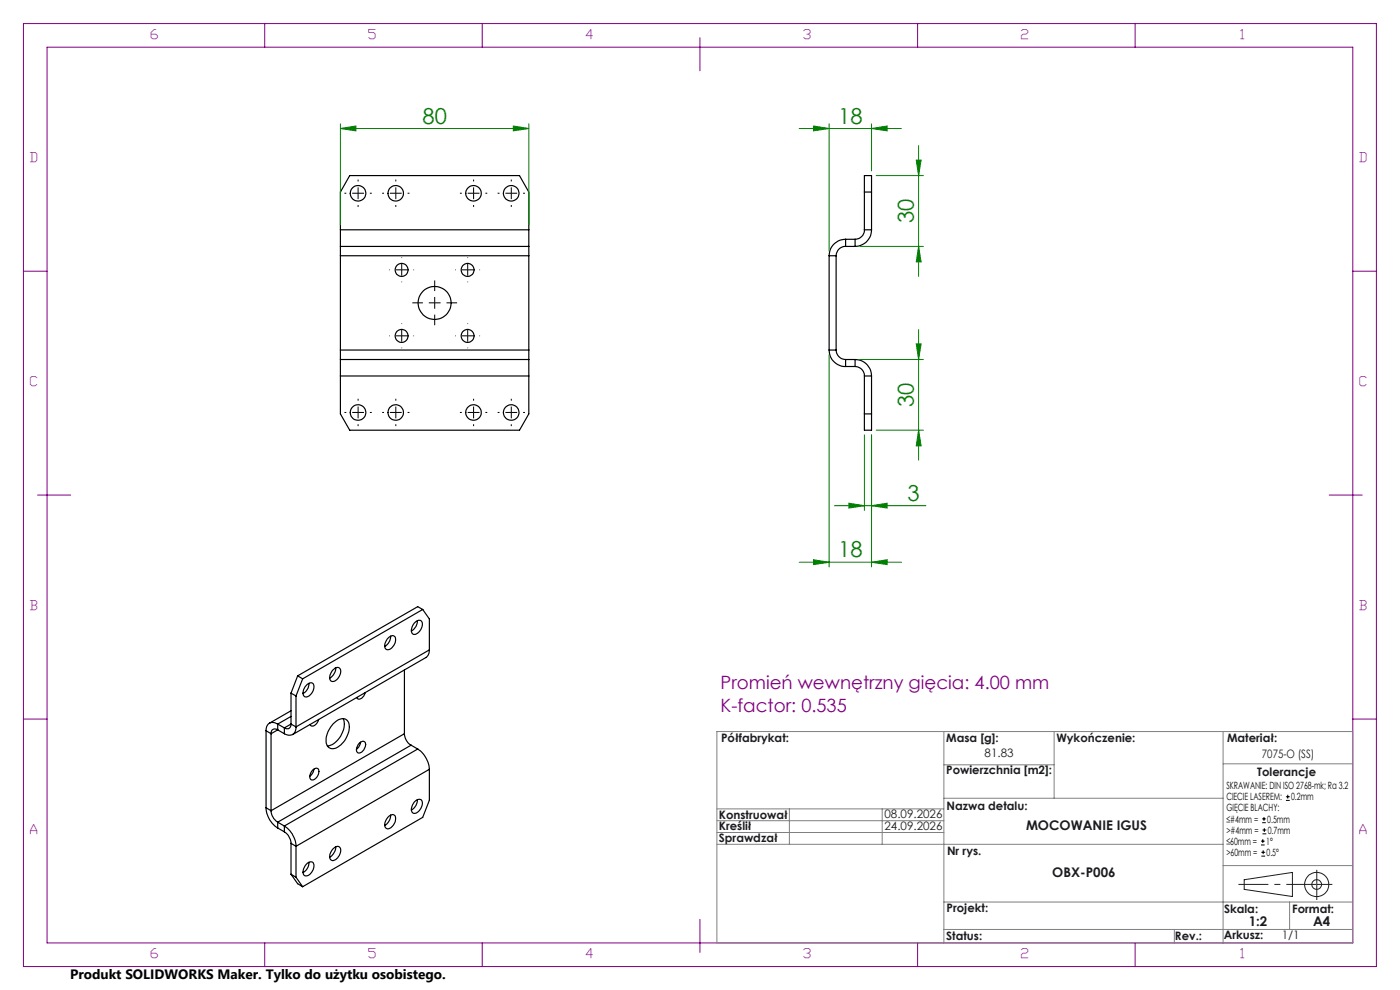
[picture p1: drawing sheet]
<svg xmlns="http://www.w3.org/2000/svg" width="297mm" height="210mm" viewBox="0 0 297 210" stroke-linecap="round" stroke-linejoin="round" font-family="sans-serif">
<g fill="none" stroke="#000" stroke-width=".25">
<path d="M72.2 48.7v3.6M72.2 52.3v1.9M72.2 48.7v-8l2-3.5h36l2 3.5v8M72.2 54.2v20.1M72.2 48.7h40M72.2 52.3h40M72.2 54.2h40M112.2 48.7v3.6M112.2 52.3v1.9M112.2 54.2v20.1M175.9 54.2h1.5M175.9 54.2v20.1"/>
<path d="M177.4 54.2v20.1M179.4 52.3a1.99 1.99 0 0 0-2 1.9M179.4 50.8a3.5 3.5 0 0 0-3.5 3.4M179.4 52.3h2M179.4 50.8v1.5M179.4 50.8h2M181.4 50.8v1.5M183.4 48.7a1.99 1.99 0 0 1-2 2.1M183.4 48.7h1.5M183.4 48.7v-11.5h1.5v11.5M183.4 40.7h1.5M184.9 48.7a3.5 3.5 0 0 1-3.5 3.6"/>
<path d="M72.2 76.3v3.5M72.2 74.3v2M72.2 79.8h40M72.2 79.8v8l2 3.5h36l2-3.5v-8M72.2 76.3h40M72.2 74.3h40M112.2 76.3v3.5M112.2 74.3v2M175.9 74.3a3.5 3.5 0 0 0 3.5 3.4M175.9 74.3h1.5M177.4 74.3a2.05 2.05 0 0 0 2 2M179.4 76.3h2"/>
<path d="M179.4 76.3v1.4M179.4 77.7h2M181.4 76.3a3.5 3.5 0 0 1 3.5 3.5M181.4 77.7a1.99 1.99 0 0 1 2 2.1M181.4 76.3v1.4M183.4 79.8h1.5M183.4 79.8v11.5h1.5v-11.5M183.4 87.8h1.5M82.2 135.5a1.02 1.02 0 0 1 1.7-.3 2.18 2.18 0 0 1-1.7 2.6 1.14 1.14 0 0 1-.3-1.8zM82.9 134.9a2.49 2.49 0 0 1-1.3 2.2M88 132.1a.85 .85 0 0 1 .9-.5 .85 .85 0 0 1 .7 .7 2.07 2.07 0 0 1-1.9 2.2 1.71 1.71 0 0 1 .3-2.4zM88.5 131.7a2.49 2.49 0 0 1-1.2 2.2"/>
<path d="M89.7 129.3l1.4 2v6.6M89.7 129.3l-25.5 14.7M89.7 129.3l-1.1-.6-25.5 14.7M91.1 137.9l-.3 1.1-.5 .5-28.2 16.3M91.1 137.9l-28.3 16.3M56.4 155l1.1 .6M56.4 155v16.3M57.5 155.6v16.4M58.9 153.6a1.49 1.49 0 0 0-1.7-.2 1.49 1.49 0 0 0-.8 1.6M58.9 154.8a.86 .86 0 0 0-1-.1 .86 .86 0 0 0-.4 .9M58.9 153.6v1.2M58.9 153.6l1.4 .8"/>
<path d="M58.9 154.8l1.4 .8M58.9 154.8l-1.4 .8M60.3 154.4v1.2M61.7 153.6a.86 .86 0 0 1-.4 .9 .86 .86 0 0 1-1-.1M61.7 150.8l-4.6 2.6M61.7 147l1.1 .6M61.7 153.6l1.1 .6M61.7 147v6.6M61.7 153.6l-1.4 .8M61.7 152l-2.8 1.6M62.8 154.2a1.51 1.51 0 0 1-.7 1.6 1.51 1.51 0 0 1-1.8-.2M62.8 147.6v6.6"/>
<path d="M63.1 143.4l-1.4 3.6M63.1 143.4l1.1 .6M64.2 144l-1.4 3.6M65 145.3a.83 .83 0 0 1 .9-.5 .83 .83 0 0 1 .7 .7 2.07 2.07 0 0 1-1.9 2.3 1.76 1.76 0 0 1 .3-2.5zM65.5 144.9a2.49 2.49 0 0 1-1.2 2.2M67.6 152.6a1.47 1.47 0 0 1-1.6 1.3l-.2-.2M70.5 142.3a1.17 1.17 0 0 1 1.6-.5 2 2 0 0 1-1.8 2.7 1.57 1.57 0 0 1 .2-2.2zM70.7 153.6a2.29 2.29 0 0 1 2.8-.9 3 3 0 0 1 0 3.7 3.9 3.9 0 0 1-3.1 2.4 1.64 1.64 0 0 1-1.2-2.1 5.6 5.6 0 0 1 1.5-3.1zM71.2 141.7a2.7 2.7 0 0 1-1.2 2.2M72.8 152.4a4.8 4.8 0 0 1-2.4 5.6l-1 .2M76.3 157.5a.72 .72 0 0 1 1-.2 .72 .72 0 0 1 .2 1.1 1.47 1.47 0 0 1-1.6 1.3 1.55 1.55 0 0 1 .4-2.2zM76.5 157.4a2.39 2.39 0 0 1-.9 1.6"/>
<path d="M77.5 146.9a1.47 1.47 0 0 1-1.6 1.3l-.2-.3M85.8 155.6a2.97 2.97 0 0 0 1.4 2.5M85.8 142.1v13.5M85.8 155.6l-28.3 16.4M87.2 158.1l-28.3 16.3M87.2 158.1l1.4 .8M88.6 158.9a5.7 5.7 0 0 1 2.5 4.3M88.6 158.9l-28.3 16.3M56.4 171.3a5.4 5.4 0 0 0 2.5 4.3M56.4 171.3l1.1 .7M57.5 172a3.2 3.2 0 0 0 1.4 2.4M58.9 174.4v1.2"/>
<path d="M58.9 174.4l1.4 .8M58.9 175.6l1.4 .9M60.3 175.2a5.3 5.3 0 0 1 2.5 4.3M60.3 176.5a3.2 3.2 0 0 1 1.4 2.4M60.3 175.2v1.3M61.7 178.9v6.5M61.7 178.9l1.1 .6M62.8 179.5v6.6M66.3 163.4a.81 .81 0 0 1 1.3-.1 1.77 1.77 0 0 1-1.5 2.1 1.29 1.29 0 0 1 .2-2zM66.6 163.2a2.25 2.25 0 0 1-.9 1.5M71.2 179.6a2.7 2.7 0 0 1-1.2 2.2M82.3 173.3a.92 .92 0 0 1 1.6-.2 2.24 2.24 0 0 1-1.7 2.7 1.19 1.19 0 0 1-.3-1.8z"/>
<path d="M82.9 172.9a2.6 2.6 0 0 1-1.3 2.2M88 170a.87 .87 0 0 1 1.1-.4 .87 .87 0 0 1 .5 1.1 1.93 1.93 0 0 1-1.9 1.8 1.71 1.71 0 0 1 .3-2.5zM88.5 169.6a2.49 2.49 0 0 1-1.2 2.2M91.1 163.2v6.5l-1.4 3.7-25.5 14.7M91.1 163.2l-28.3 16.3M61.7 185.4l1.1 .7M61.7 185.4l1.4 2.1 1.1 .6M62.8 186.1l1.4 2M65.2 183.1a.82 .82 0 0 1 1.1-.2 .82 .82 0 0 1 .3 1.1 1.76 1.76 0 0 1-2 1.7 2 2 0 0 1 .6-2.6zM65.5 182.9a2.49 2.49 0 0 1-1.2 2.2M70.7 180a.92 .92 0 0 1 1.5-.1 2.17 2.17 0 0 1-1.7 2.7 1.19 1.19 0 0 1-.3-1.9z"/>
<circle cx="75.9" cy="41" r="1.65"/>
<circle cx="84" cy="41" r="1.65"/>
<circle cx="85.2" cy="57.2" r="1.37"/>
<circle cx="99.2" cy="57.2" r="1.37"/>
<circle cx="100.5" cy="41" r="1.64"/>
<circle cx="108.4" cy="41" r="1.65"/>
<circle cx="85.2" cy="71.2" r="1.37"/>
<circle cx="92.2" cy="64.3" r="3.5"/>
<circle cx="99.2" cy="71.2" r="1.37"/>
<circle cx="75.9" cy="87.5" r="1.65"/>
<circle cx="84" cy="87.5" r="1.65"/>
<circle cx="100.5" cy="87.5" r="1.64"/>
<circle cx="108.4" cy="87.5" r="1.65"/>
</g>
<path d="M72.2 27.3l3.3-.6v1.1zM72.2 26.3v21.5M72.2 27.3h40M112.2 26.3v21.5" fill="none" stroke="#008000" stroke-width=".21"/>
<g fill="none" stroke="#191924" stroke-width=".21">
<path d="M263.9 186.6l10.3-1.5v5.1l-10.3-1.5z"/>
<circle cx="279.3" cy="187.6" r="1.03"/>
<circle cx="279.3" cy="187.6" r="2.57"/>
</g>
<path d="M279.3 187.6h-16.7" fill="none" stroke="#191924" stroke-width=".21" stroke-dasharray="6.3 1.3 1.3 1.3" stroke-dashoffset="-.1" stroke-linecap="butt"/>
<path d="M279.3 187.6h3.3M279.3 187.6v3.3M279.3 187.6v-3.1" fill="none" stroke="#191924" stroke-width=".21" stroke-dasharray="6.3 1.3 1.3 1.3" stroke-linecap="butt"/>
<g fill="none" stroke="#800080" stroke-width=".21">
<path d="M5 5h287v200h-287zM10 10h277v190h-277zM56.2 5v5M102.3 5v5M148.5 8v7M194.7 5v5M240.8 5v5M5 57.5h5M287 57.5h5M8 105h7M282 105h7M5 152.5h5"/>
<path d="M287 152.5h5M148.5 195v7M56.2 200v5M102.3 200v5M194.7 200v5M240.8 200v5"/>
</g>
<g fill="none" stroke="#808080" stroke-width=".21">
<path d="M152.1 155.2h134.9v44.8h-134.9zM200.2 155.2v44.8M223.6 155.2v14.1M259.5 155.2v44.8M152.1 176.6h48.1M152.1 174.1h48.1M152.1 171.6h48.1M152.1 179.1h107.4M167.5 171.6v7.5M187.1 171.6v7.5M200.2 169.3h59.3M200.2 162.2h23.4"/>
<path d="M259.5 162h27.5M200.2 197.2h86.8M200.2 191.3h86.8M249.1 197.2v2.8M259.5 183.6h27.5M273.6 191.3v5.9"/>
</g>
<path d="M72.2 27.3l3.3-.6v1.1z" fill="#008000"/>
<path d="M108.9 26.7l3.3 .6-3.3 .5z" fill="none" stroke="#008000" stroke-width=".21"/>
<path d="M108.9 26.7l3.3 .6-3.3 .5z" fill="#008000"/>
<path d="M169.5 27.3h21.7M172.6 26.7l3.3 .6-3.3 .5zM175.9 26.3v27M184.9 26.3v10" fill="none" stroke="#008000" stroke-width=".21"/>
<g fill="none" stroke="#000" stroke-width=".21" stroke-dasharray="15.2 1.3 1.3 1.3" stroke-linecap="butt">
<path d="M76 38.5v-.4M84 38.5v-.4M100.5 38.5v-.4M108.5 38.5v-.4M73.5 41h-.4M76 41v-1.3M76 41h-1.3M76 41v1.2M76 41h1.2M76 43.5v.4M78.5 41h.4M81.5 41h-.4"/>
<path d="M82.7 57.2h-.1M84 41v-1.3M84 41h-1.3M84 41v1.2M84 41h1.2M84 43.5v.4M85.2 57.2v-1.2M85.2 57.2h-1.2M85.2 57.2v1.3M85.2 57.2h1.3M85.2 54.7v-.1M85.2 59.7v.2"/>
<path d="M86.5 41h.4M87.7 57.2h.1M96.7 57.2h-.1M98 41h-.4M99.2 57.2v-1.2M99.2 57.2h-1.2M99.2 57.2v1.3M99.2 57.2h1.3M99.2 54.7v-.1M99.2 59.7v.2M100.5 41v-1.3M100.5 41h-1.3"/>
<path d="M100.5 41v1.2M100.5 41h1.2M100.5 43.5v.4M101.7 57.2h.1M103 41h.4M106 41h-.4M108.5 41v-1.3M108.5 41h-1.3M108.5 41v1.2M108.5 41h1.2M108.5 43.5v.4M111 41h.4"/>
<path d="M82.7 71.2h-.1M85.2 71.2v-1.2M85.2 71.2h-1.2M85.2 71.2v1.3M85.2 71.2h1.3M85.2 68.7v-.1M85.2 73.7v.2M87.7 71.2h.1M89.7 64.2h-2.2M92.2 64.2v-1.2M92.2 64.2h-1.2M92.2 64.2v1.3"/>
<path d="M92.2 64.2h1.3M92.2 61.7v-2.2M92.2 66.7v2.3M94.7 64.2h2.3M96.7 71.2h-.1M99.2 71.2v-1.2M99.2 71.2h-1.2M99.2 71.2v1.3M99.2 71.2h1.3M99.2 68.7v-.1M99.2 73.7v.2M101.7 71.2h.1"/>
<path d="M73.5 87.5h-.4M76 87.5v-1.3M76 87.5h-1.3M76 87.5v1.2M76 87.5h1.2M76 85v-.4M76 90v.4M78.5 87.5h.4M81.5 87.5h-.4M84 87.5v-1.3M84 87.5h-1.3M84 87.5v1.2"/>
<path d="M84 87.5h1.2M84 85v-.4M84 90v.4M86.5 87.5h.4M98 87.5h-.4M100.5 87.5v-1.3M100.5 87.5h-1.3M100.5 87.5v1.2M100.5 87.5h1.2M100.5 85v-.4M100.5 90v.4M103 87.5h.4"/>
<path d="M106 87.5h-.4M108.5 87.5v-1.3M108.5 87.5h-1.3M108.5 87.5v1.2M108.5 87.5h1.2M108.5 85v-.4M108.5 90v.4M111 87.5h.4"/>
</g>
<path d="M172.6 26.7l3.3 .6-3.3 .5z" fill="#008000"/>
<path d="M184.9 27.3l3.3-.6v1.1z" fill="none" stroke="#008000" stroke-width=".21"/>
<path d="M184.9 27.3l3.3-.6v1.1z" fill="#008000"/>
<path d="M182.4 76.3h13.5M194.4 72.9h1l-.5 3.4zM194.9 69.9v27.7M185.9 91.3h10" fill="none" stroke="#008000" stroke-width=".21"/>
<path d="M194.4 72.9h1l-.5 3.4z" fill="#008000"/>
<path d="M194.9 91.3l.5 3.3h-1z" fill="none" stroke="#008000" stroke-width=".21"/>
<path d="M194.9 91.3l.5 3.3h-1z" fill="#008000"/>
<path d="M185.9 37.2h10M194.9 30.9v27.7M182.4 52.3h13.5M194.9 52.3l.5 3.3h-1z" fill="none" stroke="#008000" stroke-width=".21"/>
<path d="M194.9 52.3l.5 3.3h-1z" fill="#008000"/>
<path d="M194.4 34h1l-.5 3.2z" fill="none" stroke="#008000" stroke-width=".21"/>
<path d="M194.4 34h1l-.5 3.2z" fill="#008000"/>
<path d="M183.4 92.2v16.1M184.9 92.2v16.1M177 107.3h19.4M180.1 106.7l3.3 .6-3.3 .5z" fill="none" stroke="#008000" stroke-width=".21"/>
<path d="M180.1 106.7l3.3 .6-3.3 .5z" fill="#008000"/>
<path d="M184.9 107.3l3.3-.6v1.1z" fill="none" stroke="#008000" stroke-width=".21"/>
<path d="M184.9 107.3l3.3-.6v1.1z" fill="#008000"/>
<path d="M175.9 75.3v45M184.9 92.2v28.1M169.5 119.3h21.7M172.6 118.7l3.3 .6-3.3 .5z" fill="none" stroke="#008000" stroke-width=".21"/>
<path d="M172.6 118.7l3.3 .6-3.3 .5z" fill="#008000"/>
<path d="M184.9 119.3l3.3-.6v1.1z" fill="none" stroke="#008000" stroke-width=".21"/>
<path d="M184.9 119.3l3.3-.6v1.1z" fill="#008000"/>
<g fill="none" stroke="#000" stroke-width=".21">
<path d="M267.5 179.2h.8M267.5 178.4h.8M267.8 174.5h.7M267.8 173.7h.7M267.8 176.9h.8M267.8 176.1h.8M267.9 178v.8M268.1 173.3v.8M268.2 175.7v.8M272.8 169.8h.8M272.8 169h.8M273.2 168.6v.8"/>
<path d="M267.6 181.6h.8M267.6 180.8h.8M268 180.4v.8"/>
</g>
<g font-size="4.7" fill="#008000">
<text x="89.6" y="26.2">80</text>
<text x="177.8" y="26.2">18</text>
<text x="193.9" y="47.3" transform="rotate(-90 193.9 47.3)">30</text>
<text x="193.9" y="86.3" transform="rotate(-90 193.9 86.3)">30</text>
<text x="192.6" y="106.2">3</text>
<text x="177.8" y="118.2">18</text>
</g>
<g font-size="3.9" fill="#800080">
<text x="152.9" y="146.1">Promień wewnętrzny gięcia: 4.00 mm</text>
<text x="152.9" y="151">K-factor: 0.535</text>
</g>
<text font-size="2.9" x="14.9" y="207.6">Produkt SOLIDWORKS Maker. Tylko do użytku osobistego.</text>
<g font-size="2.8" fill="#800080">
<text x="32" y="8.2">6</text>
<text x="78.2" y="8.2">5</text>
<text x="124.4" y="8.2">4</text>
<text x="170.5" y="8.2">3</text>
<text x="216.7" y="8.2">2</text>
<text x="263.2" y="8.2">1</text>
<text x="6.5" y="34.4">D</text>
<text x="288.5" y="34.4">D</text>
<text x="6.5" y="81.9">C</text>
<text x="288.5" y="81.9">C</text>
<text x="6.5" y="129.4">B</text>
<text x="288.5" y="129.4">B</text>
<text x="6.5" y="176.9">A</text>
<text x="288.5" y="176.9">A</text>
<text x="32" y="203.2">6</text>
<text x="78.2" y="203.2">5</text>
<text x="124.4" y="203.2">4</text>
<text x="170.5" y="203.2">3</text>
<text x="216.7" y="203.2">2</text>
<text x="263.2" y="203.2">1</text>
</g>
<g font-size="2.8" fill="#191924">
<text x="217.7" y="176">MOCOWANIE IGUS</text>
<text x="223.2" y="186">OBX-P006</text>
<text x="264.9" y="196.5">1:2</text>
<text x="278.6" y="196.5">A4</text>
</g>
<g font-size="2.5" fill="#191924">
<text x="153" y="157.5">Półfabrykat:</text>
<text x="200.7" y="157.5">Masa [g]:</text>
<text x="208.9" y="160.6">81.83</text>
<text x="224.1" y="157.5">Wykończenie:</text>
<text x="260.3" y="157.5">Materiał:</text>
<text x="267.7" y="160.8">7075-O (SS)</text>
<text x="200.7" y="164.3">Powierzchnia [m2]:</text>
<text x="266.7" y="164.5">Tolerancje</text>
<text x="152.5" y="173.6">Konstruował</text>
<text x="187.6" y="173.5">08.09.2026</text>
<text x="200.8" y="171.9">Nazwa detalu:</text>
<text x="152.5" y="176">Kreślił</text>
<text x="152.5" y="178.5">Sprawdzał</text>
<text x="187.6" y="176">24.09.2026</text>
<text x="200.9" y="181.3">Nr rys.</text>
<text x="200.8" y="193.5">Projekt:</text>
<text x="259.7" y="193.6">Skala:</text>
<text x="274.1" y="193.6">Format:</text>
<text x="200.7" y="199.3">Status:</text>
<text x="249.3" y="199.3">Rev.:</text>
<text x="259.6" y="199.2">Arkusz:</text>
<text x="271.9" y="199.2">1/1</text>
</g>
<g font-size="2.1">
<text x="260.2" y="167.4">SKRAWANIE: DIN ISO 2768-mk; Ra 3.2</text>
<text x="260.2" y="172.1">GIĘCIE BLACHY:</text>
<text x="260.2" y="169.8">CIECIE LASEREM:</text>
<text x="273.9" y="169.8">0.2mm</text>
<text x="260.2" y="174.5">≤#4mm =</text>
<text x="260.2" y="176.9">&gt;#4mm =</text>
<text x="260.2" y="179.2">≤60mm =</text>
<text x="268.6" y="179.2">1°</text>
<text x="268.9" y="174.5">0.5mm</text>
<text x="268.9" y="176.9">0.7mm</text>
<text x="260.2" y="181.6">&gt;60mm =</text>
<text x="268.7" y="181.6">0.5°</text>
</g>
</svg>
